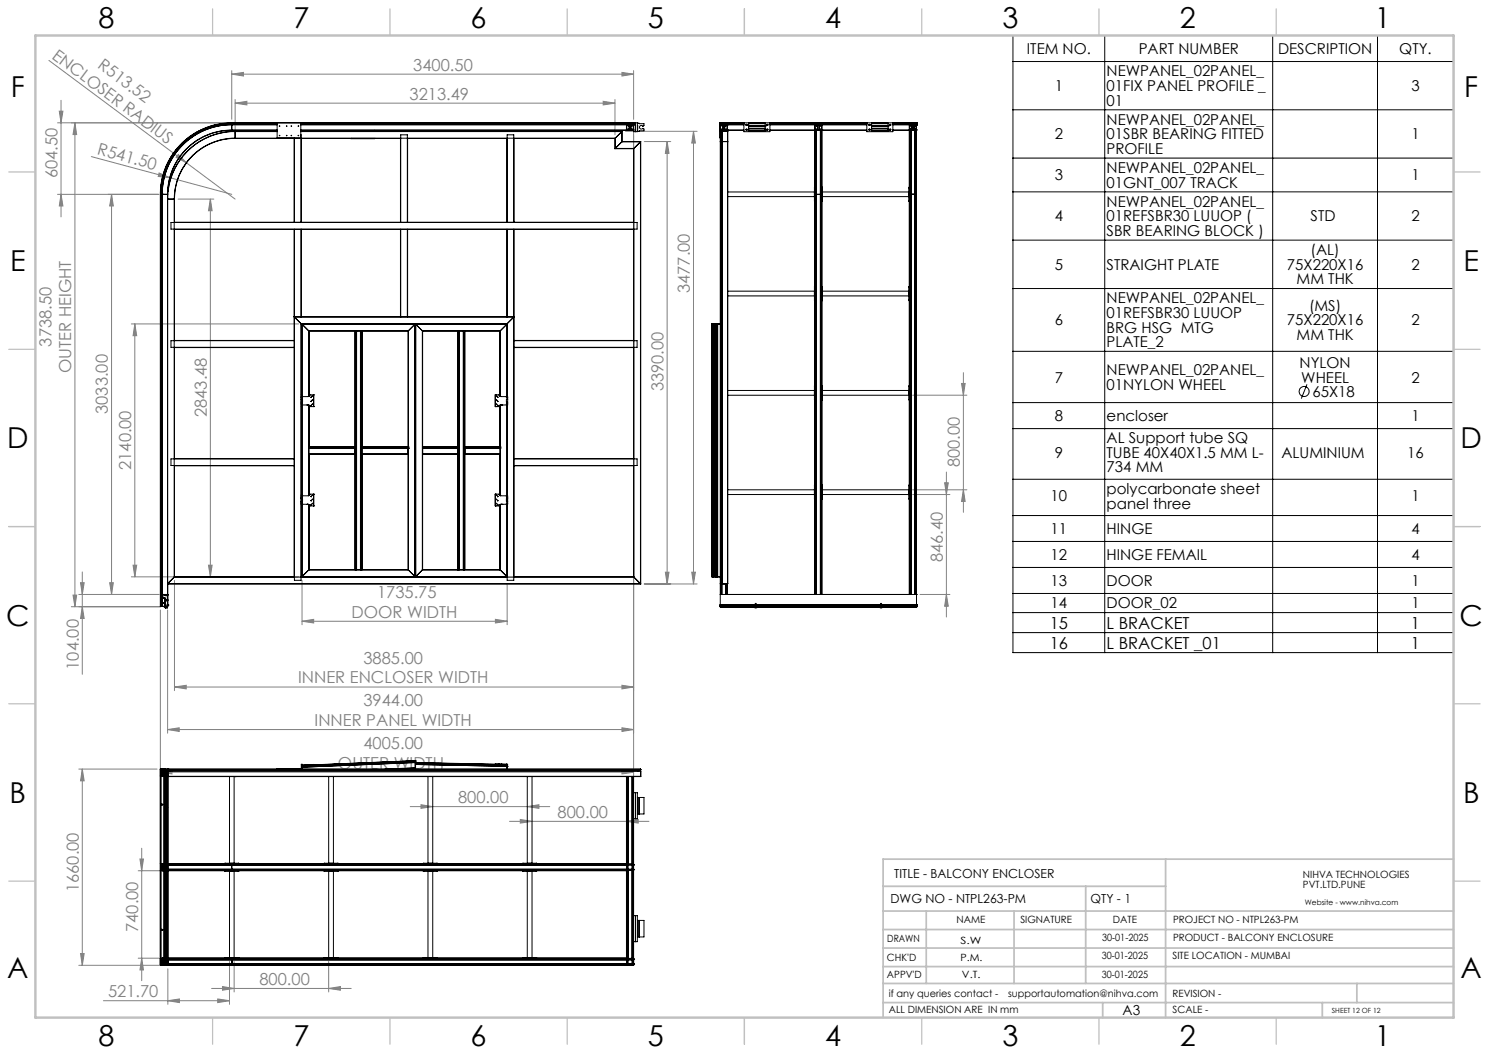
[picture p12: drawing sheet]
<svg xmlns="http://www.w3.org/2000/svg" width="420mm" height="297mm" viewBox="0 0 420 297" stroke-linecap="round" stroke-linejoin="round" font-family="sans-serif">
<g fill="none" stroke="#000" stroke-width=".28">
<path d="M285.7 10h124.3v174.1h-124.3zM285.7 17.4h124.3M311.6 10v174.1M359 10v174.1M388.5 10v174.1M285.7 31h124.3M285.7 44.6h124.3M285.7 54.1h124.3M285.7 67.7h124.3M285.7 81.4h124.3M285.7 99.1h124.3M285.7 113.6h124.3"/>
<path d="M368.7 108.4l-1.6 4M285.7 120.9h124.3M285.7 135.2h124.3M285.7 145.4h124.3M285.7 152.7h124.3M285.7 160.1h124.3M285.7 167.4h124.3M285.7 172.8h124.3M285.7 178.4h124.3"/>
<circle cx="367.9" cy="110.4" r="1.4"/>
</g>
<g fill="none" stroke="#808080" stroke-width=".28">
<path d="M13.8 17l52.5 39.2M65.4 19.9v13.8M178.7 19.9v13.8M16.2 34.6h48.2M16.7 31.4h1l-.5 3.2zM17.2 28.3v32.9M21.1 34.6l.5 3.4h-1zM21.1 34.6v136.5M65.4 20.9l3.3-.5v1zM65.4 20.9h113.3M66.3 29.1l3.3-.5v1zM66.3 28.1v9.9"/>
<path d="M66.3 29.1h107.2M170.1 28.6l3.4 .5-3.4 .5zM173.5 28.1v9.9M175.4 20.4l3.3 .5-3.3 .5zM176.5 37h20.1M178.7 36.2v182.6M181.7 39.9h7.5M188.2 39.9v124.8M188.2 39.9l.5 3.3h-1zM195.6 37v127.7M195.6 37l.5 3.4h-1zM16.2 54.8h28.5"/>
<path d="M17.2 54.8l.5 3.3h-1zM25.8 44.2l39.6 10.6M31.5 54.8v112.9M31.5 54.8l.5 3.3h-1.1zM44.9 48.8l3 1.3-3.3-.3zM50.2 56.2h10.1M50.3 43.6l2.3 2.3-2.9-1.5zM59.3 56.2v106.5M59.3 56.2l.5 3.2h-1zM37 91.4h47.2M38 91.4l.6 3.3h-1.1zM38 91.4v71.3"/>
<path d="M257.4 111.5h15.3M271.2 108.2h1l-.5 3.3zM271.7 105.1v39.4M257.4 139.5h10.5M257.4 138.1h15.3M266.5 136.2h1l-.6 3.3zM266.9 133.1v40.9M271.7 138.1l.5 3.3h-1zM37.5 159.4h1.1l-.6 3.3zM58.8 159.4h1l-.5 3.3zM20.1 171.1h25.3M20.6 167.8h1l-.5 3.3z"/>
<path d="M22.2 167.7h22.6M22.7 164.4h1l-.5 3.3zM23.2 161.3v28.9M23.2 171.1l.5 3.3h-1zM30.9 164.4h1.1l-.5 3.3zM37 162.7h47.2M45.2 172v46.8M47.3 172v34.8M49.2 163.7v31.1M85.2 175.2l3.3-.5v1zM85.2 163.7v12.5M85.2 175.2h57.9"/>
<path d="M139.7 174.7l3.4 .5-3.4 .5zM143.1 164.7v11.5M181.7 164.7h14.9M187.7 161.4h1l-.5 3.3zM195.1 161.4h1l-.5 3.3zM259.5 167.7h8.4M266.9 167.7l.6 3.3h-1zM49.2 193.8l3.3-.5v1zM49.2 193.8h129.5M175.4 193.3l3.3 .5-3.3 .5zM22.2 216.9h22.1M23.2 216.9v55.4"/>
<path d="M23.2 216.9l.5 3.3h-1zM45.2 217.8l3.3-.5v1zM45.2 217.8h133.5M47.3 205.8l3.3-.5v1zM47.3 205.8h131.4M175.4 205.3l3.3 .5-3.3 .5zM175.4 217.3l3.3 .5-3.3 .5zM40 239.3v37.3M115.7 227.5h39.4M118.7 227l3.4 .5-3.4 .5zM143.7 231.7h39.4M146.8 231.1l3.3 .6-3.3 .5z"/>
<path d="M148.7 227.5l3.3-.5v1zM176.7 231.7l3.3-.6v1.1zM39 245.6h7.2M39.5 242.3h1l-.5 3.3zM22.2 272.3h22.6M22.7 269h1l-.5 3.3zM39 270.3h5.8M40 270.3l.5 3.3h-1zM47.3 273.3v10M59.7 278.8h39.4M62.8 278.3l3.2 .5-3.2 .5zM64.7 271.2v12.1"/>
<path d="M66 271.2v8.6M92.7 278.8l3.3-.5v1zM92.7 271.2v8.6M29.2 282.3h35.5M47.3 282.3l3.3-.5v1zM61.4 281.8l3.3 .5-3.3 .5z"/>
</g>
<g fill="none" stroke="#c0c0c0" stroke-width=".35">
<path d="M60 2.5v7.5M110 2.5v7.5M160 2.5v7.5M210 2.5v7.5M260 2.5v7.5M310 2.5v7.5M360 2.5v7.5M2.5 48.5h7.5M410 48.5h7.5M2.5 98.5h7.5M410 98.5h7.5M2.5 148.5h7.5"/>
<path d="M410 148.5h7.5M2.5 198.5h7.5M410 198.5h7.5M2.5 248.5h7.5M410 248.5h7.5M60 287v7.5M110 287v7.5M160 287v7.5M210 287v7.5M260 287v7.5M310 287v7.5M360 287v7.5"/>
</g>
<g fill="none" stroke="#c0c0c0" stroke-width=".5">
<path d="M249.1 257h160.9M249.1 250h79.7M261.3 257v20.4M286 257v20.4M306.2 250v27.4M328.8 242.3v44.7M410 242.3h-160.9v44.7M249.1 272.6h160.9M249.1 267.4h160.9M249.1 262.2h160.9M249.1 277.4h160.9M382.7 277.4v5.4"/>
<path d="M249.1 282.8h160.9M311 282.8v4.2M373 282.8v4.2"/>
</g>
<path d="M10 10h400v277h-400z" fill="none" stroke="#c0c0c0" stroke-width=".7"/>
<g fill="#808080">
<path d="M50.3 43.6l2.3 2.3-2.9-1.5z"/>
<path d="M44.9 48.8l3 1.3-3.3-.3z"/>
<path d="M49.2 193.8l3.3-.5v1zM175.4 193.3l3.3 .5-3.3 .5zM85.2 175.2l3.3-.5v1zM139.7 174.7l3.4 .5-3.4 .5z"/>
<path d="M146.8 231.1l3.3 .6-3.3 .5zM176.7 231.7l3.3-.6v1.1z"/>
<path d="M175.4 20.4l3.3 .5-3.3 .5zM65.4 20.9l3.3-.5v1z"/>
<path d="M118.7 227l3.4 .5-3.4 .5zM148.7 227.5l3.3-.5v1z"/>
<path d="M62.8 278.3l3.2 .5-3.2 .5zM92.7 278.8l3.3-.5v1z"/>
<path d="M66.3 29.1l3.3-.5v1zM170.1 28.6l3.4 .5-3.4 .5z"/>
<path d="M39.5 242.3h1l-.5 3.3zM40 270.3l.5 3.3h-1z"/>
<path d="M22.7 164.4h1l-.5 3.3zM23.2 171.1l.5 3.3h-1z"/>
<path d="M37.5 159.4h1.1l-.6 3.3zM38 91.4l.6 3.3h-1.1z"/>
<path d="M58.8 159.4h1l-.5 3.3zM59.3 56.2l.5 3.2h-1z"/>
<path d="M188.2 39.9l.5 3.3h-1zM187.7 161.4h1l-.5 3.3zM31.5 54.8l.5 3.3h-1.1zM30.9 164.4h1.1l-.5 3.3zM195.6 37l.5 3.4h-1zM195.1 161.4h1l-.5 3.3zM23.2 216.9l.5 3.3h-1zM22.7 269h1l-.5 3.3z"/>
<path d="M266.5 136.2h1l-.6 3.3zM266.9 167.7l.6 3.3h-1z"/>
<path d="M17.2 54.8l.5 3.3h-1zM16.7 31.4h1l-.5 3.2z"/>
<path d="M21.1 34.6l.5 3.4h-1zM20.6 167.8h1l-.5 3.3z"/>
<path d="M271.7 138.1l.5 3.3h-1zM271.2 108.2h1l-.5 3.3z"/>
<path d="M47.3 282.3l3.3-.5v1zM61.4 281.8l3.3 .5-3.3 .5z"/>
<path d="M47.3 205.8l3.3-.5v1zM175.4 205.3l3.3 .5-3.3 .5zM45.2 217.8l3.3-.5v1zM175.4 217.3l3.3 .5-3.3 .5z"/>
</g>
<g fill="none" stroke="#000" stroke-width=".28">
<path d="M65.4 34.8a20.1 20.1 0 0 0-20 20M65.4 36.8a18 18 0 0 0-18.1 17.2 19.1 19.1 0 0 1 19-17M65.4 34.8h.1M65.4 35.2h.1M65.4 34.6v.1M65.4 36.7v.1M65.4 36.7a18.1 18.1 0 0 0-18.1 18.1M65.4 35.2a19.6 19.6 0 0 0-19.6 19.6M65.4 34.7a20.1 20.1 0 0 0-20.1 20.1M65.4 34.6a20.2 20.2 0 0 0-20.2 20.2M65.4 34.7h113.3M65.4 34.8h12.8"/>
<path d="M65.4 34.6h12.8M65.4 36.8h12.8M65.4 35.2h12.8M65.4 36.7h12.8M65.4 34.7v2M66.3 39h.1M66.3 37v.1M66.3 37.1a19 19 0 0 0-19 19.1M66.3 39a17.2 17.2 0 0 0-17.2 17.2M66.3 39a17.1 17.1 0 0 0-17.1 17.2M66.3 39h16.7v23.7M66.3 39h107.2"/>
<path d="M66.3 37.1v1.9M66.3 37h11.9M66.3 37.1h11.9M78.2 34.6h6.6v4.3h-6.6zM78.8 38.2l.1 .1zM82.1 38.2l.1 .1zM83 38.9v23.8M84.8 34.8h93.9M84.8 37h90.7M84.8 34.6h95v2.5h-1.1v-.3M84.8 38l.1 24.7M84.8 37.1h90.6"/>
<path d="M84.8 36.8h93.9M84.8 35.2h93.9M84.8 36.7h93.9M99 39h.1M99 39h6.7M99 36.8v.2M105.7 39h.1M105.7 36.8v.2M173.5 39h-28.5l-.1 23.7v-24.7h-1.8v24.7M173.5 39v2.9M173.5 39h.1M175.4 37.1l-1.9 1.9"/>
<path d="M175.4 37.1v2.9M175.5 37l-.1 .1M175.5 39.9l-.1 .1M175.5 37v2.9M175.5 39.9h5.2M176.7 35.2l.1 1.6M176.7 35.2h.1M176.7 34.8h.1M176.8 34.8h.1M176.8 34.6l-.1 .2M176.8 35.2h.1M176.8 36.7h.1"/>
<path d="M176.8 34.7h.1M177 36.8v-.3l.2 .3M177.2 34.7h.1M177.2 34.7l.2 .1M177.2 36.4l-.3 .3M177.2 36.4v.1M177.2 36.5l.1 .2M177.2 35.5h.1M177.2 35.5v-.2h.2v1.4M177.2 35.5v-.2h-.4v1.4M177.4 36.7h.1M177.4 34.8h.1"/>
<path d="M177.4 35.2h.1M177.4 34.8v.4M177.5 34.7v.1M177.5 36.7h.1M177.5 34.8v1.9M177.9 36.7h.1M177.9 34.7v2M178 35.2h.1M178 36.7h.1M178 34.8h.1M178 34.8v.4M178.2 35.5v-.2h-.2v1.4"/>
<path d="M178.2 36.5h.1M178.2 36.5v.2M178.2 35.5h.1M178.2 36.4l.4 .3M178.3 36.8l.1-.3 .1 .3M178.3 35.5v-.2h.3v1.4M178.3 35.5h.1M178.3 34.7h.1M178.3 34.7l-.3 .1M178.6 34.6l.1 .1M178.6 36.7h.1M178.6 34.7h.1"/>
<path d="M178.6 34.8h.1M178.6 35.2h.1M178.7 34.8h.1M178.7 36.7l-.1 .1M178.7 35.2h.1M178.7 34.6v.1M178.7 36.7v.1M178.7 34.7v2M179.2 34.6v2.5M179.8 34.8l1.8 .1v.5l-.2 .2a.55 .55 0 0 0-.8-.2 .55 .55 0 0 0-.1 .9 .55 .55 0 0 0 .9-.1l.2 .2v.5l-1.8 .1M179.8 35.3v1.2M180.7 39.9v.1"/>
<path d="M180.7 39.9v124.8M203.1 34.7h6.7M203.1 34.7l.1 4.2M203.2 34.7h.1M203.2 35.2h.1M203.2 34.8h.1M203.2 36.7v.1M203.2 34.7h55.3M203.2 36.7v.3M203.2 36.8v.3M203.2 34.8h6.6M203.2 36.8h6.6"/>
<path d="M203.2 35.2h6.6M203.2 36.7h6.6M203.2 34.7v136.3M203.2 39.9h.1M203.2 34.6l-.1 .1M203.2 37v.1M203.2 34.6v.1M203.2 34.6h1.9l.1 .2M203.2 37h.1M203.2 37v130.7M203.3 37h.1M203.3 37.8h.1"/>
<path d="M203.3 39.9h.1M203.3 37.8h.4M203.3 37v127.7M203.4 37.8l.1-1.3 .1 1.3M203.4 36.8v1M203.6 36.8v1M203.7 34.7h.1M203.7 34.7l.2 .1M203.7 37h.1M203.7 39.9h.1M203.7 36.4l-.4 .3M203.7 36.4v.1"/>
<path d="M203.7 36.5v.2M203.7 35.5v-.2h.2v1.4M203.7 35.5h.1M203.7 35.5l-.1-.2h-.4l.1 1.4M203.7 37h1.5M203.7 39.9h1.5M203.7 37v127.7M203.8 34.8h.1M203.9 35.2h.1M203.9 36.7h.1M203.9 34.8h.1M203.9 34.8v.4"/>
<path d="M204 36.7h.1M204 34.7v.1M204 34.8v1.9M204.4 36.7h.1M204.4 34.7v2M204.6 36.7l.1-.3 .3 .3M204.7 35.5l-.3-.2 .1 1.4M204.7 37l.1-.5 .2 .5M204.7 35.5h.1M204.7 35.5v-.2h.4v1.4M204.7 34.7l-.3 .1 .1 .4M204.7 34.7h.1"/>
<path d="M204.8 36.8v.2M204.9 36.8v.2M205.1 34.8h.1M205.1 34.7h.1M205.1 36.7h.1M205.1 35.2h.1M205.2 34.8h.1M205.2 35.2h.1M205.2 35.2l-.1 1.8M205.2 36.8v130.9M205.2 37l.1 .1M205.2 39.9h.1"/>
<path d="M205.2 36.8v.2M205.3 37.1v127.5M209.8 34.6v2.5h7.4v-2.5M210.5 35.2h.2M210.5 36.7h.2M211.2 35.6h.1M211.2 35.6v.6M211.2 35.6v-.9h4.6v.9M211.2 37h4.6M211.2 35.4h4.6M211.2 34.9h4.6M211.2 36.9h4.6"/>
<path d="M211.2 36.4h4.6M211.2 36.2v.9h4.6v-.9M211.2 35.6h4.6M211.2 36.2h4.6M211.2 34.8h4.6M215.8 35.6h.1M215.8 36.2h.1M215.8 35.6v.6M216.3 35.2h.3M216.4 36.7h.1M217.2 34.7h27.3M217.2 34.8h27.3"/>
<path d="M217.2 36.8h27.3M217.2 35.2h27.3M217.2 36.7h27.3M229.8 36.8v18M229.9 35.2v19.6M229.9 35.2h.1M229.9 34.6v.2M229.9 34.8h.1M229.9 34.7h.1M230.1 36.8v18M230.2 36.8v18M230.3 34.7h.1"/>
<path d="M230.3 35.5h.1M230.3 35.5v-.2h-.4v1.4M230.3 34.7l.3 .1M230.4 36.5v.2M230.4 35.5v-.2h.2v1.4M230.4 35.5h.1M230.4 36.4l-.4 .3M230.4 36.4v.1M230.6 35.2h.1M230.6 34.8h.1M230.6 36.7h.1M230.6 34.8v.4"/>
<path d="M230.6 34.7v.1M230.6 34.8v1.9M231 36.7h.1M231 34.7v2M231.3 36.7v-.3l.4 .3M231.4 35.5l-.3-.2v1.4M231.4 34.7l-.3 .1v.4M231.4 35.5h.1M231.4 35.5v-.2h.4v1.4M231.4 34.7h.1M231.5 36.8v18M231.6 36.8v18"/>
<path d="M231.8 35.2h.1M231.8 34.6v.2M231.8 34.8h.1M231.8 36.7h.1M231.8 35.2v19.6M231.8 36.8v18M244.5 34.6v2.5h7.3v-2.5M245.1 35.2h.3M245.2 36.7h.2M245.9 35.6h.1M245.9 35.6v.6M245.9 35.6v-.9h4.6v.9"/>
<path d="M245.9 37h4.6M245.9 35.4h4.6M245.9 34.9h4.6M245.9 36.9h4.6M245.9 36.4h4.6M245.9 36.2v.9h4.6v-.9M245.9 35.6h4.6M245.9 36.2h4.6M245.9 34.8h4.6M250.5 35.6h.1M250.5 36.2h.1M250.5 35.6v.6"/>
<path d="M251 35.2h.2M251 36.7h.2M251.8 34.7h6.7M251.8 34.8h6.7M251.8 36.8h6.7M251.8 35.2h6.7M251.8 36.7h6.7M256.5 36.8v18M256.5 35.2l.1 19.6M256.6 35.2h.1M256.6 34.6l-.1 .2M256.6 36.7h.1"/>
<path d="M256.6 34.7h.1M256.6 36.7l.2-.3 .3 .3M256.8 36.8v18M256.9 36.8v18M257 35.5v-.2h-.4v1.4M257 34.7h.1M257 35.5h.1M257 34.7l.2 .1M257 35.5l.2-.2v1.4M257.2 36.7h.1M257.2 35.2h.1M257.2 34.8h.1"/>
<path d="M257.2 34.8v.4M257.3 34.7v.1M257.3 36.7h.1M257.3 34.8v1.9M257.7 36.7h.1M257.7 34.7v2M257.8 34.8h.1M257.8 35.2h.1M257.8 36.7h.1M257.8 34.8v.4M258 36.7v-.3l.4 .3M258 35.5l-.2-.2v1.4"/>
<path d="M258.1 35.5v-.2h.3v1.4M258.1 35.5h.1M258.1 34.7h.1M258.1 34.7l-.3 .1M258.1 36.8v18M258.2 36.8v18M258.4 36.7h.1M258.4 34.8h.1M258.4 35.2h.1M258.4 34.6l.1 .1M258.5 34.8h.1M258.5 35.2h.1"/>
<path d="M258.5 36.7l-.1 18.1M258.5 36.8v18M258.5 36.7v.1M258.5 34.7v2M45.2 54.8h.1M45.2 54.8v116.2M45.3 54.8v116.2M45.3 54.8h2M45.3 54.8h.1M45.4 54.8h.1M45.4 54.8l-.1 116.2M45.8 54.8h.1"/>
<path d="M45.8 54.8v116.2M47.3 56.2h.1M47.3 54.8h.1M47.3 56.2h1.8M47.3 54.8v116.2M49.1 56.2h.1M49.1 56.2v106.6M49.2 56.2v6.5h33.8M173.5 41.9h5.2M173.5 41.9h.1M173.5 41.9h5.3M175.4 40l-1.9 1.9"/>
<path d="M175.4 40h5.3M178.7 41.9v20.8h-35.6M178.8 41.9h-.1M178.8 41.9v120.9M180.7 40l-1.9 1.9M180.7 40v124.6M203.3 40.7h.1M203.3 40.7h.4M205.3 55.5h24.4M205.3 54.1h24.4M229.7 56.7h.1M229.7 53h.1"/>
<path d="M229.8 54.8h.1M229.8 54.8v112.9M229.8 52.8v4M229.9 54.8h.1M229.9 54.8v112.9M230 54.8l.2-18.3 .1 18.3M230 54.8h.1M230 54.8v112.9M230.1 54.8h.1M230.1 54.8v112.9M230.2 54.8h.1M230.2 54.8v112.9"/>
<path d="M230.3 54.8h1.1M230.3 54.8v112.9M231.4 54.8l.1-18.3 .1 18.3M231.4 54.8h.1M231.4 54.8v112.9M231.5 54.8h.1M231.5 54.8v112.9M231.6 54.8h.1M231.6 54.8v112.9M231.6 54.8h.2M231.8 54.8h.1M231.8 54.8v112.9"/>
<path d="M231.8 52.8v4M231.8 56.7h.2M231.8 53h.2M232 55.5h24.4M232 54.1h24.4M256.4 56.7h.1M256.4 53h.1M256.5 54.8h.1M256.5 54.8v112.9M256.5 52.8v4M256.6 54.8h.1M256.6 54.8v112.9"/>
<path d="M256.7 54.8l.1-18.3 .2 18.3M256.7 54.8h.1M256.7 54.8v112.9M256.8 54.8h.1M256.8 54.8v112.9M256.9 54.8h.1M256.9 54.8v112.9M257 54.8h1.1M257 54.8v112.9M258.1 54.8l.1-18.3 .1 18.3M258.1 54.8h.1M258.1 54.8v112.9"/>
<path d="M258.2 54.8h.1M258.2 54.8v112.9M258.3 54.8h.1M258.3 54.8v112.9M258.4 54.8h.1M258.4 54.8v112.9M258.5 54.8v116.2M48.2 62.8h131.5v1.8h-131.5zM83 62.7h.1M83 64.7h.1M83 64.7h-33.8v31.3h33.8M83 64.7v31.3"/>
<path d="M83 64.7h1.9M83 62.7h1.9M83 64.7v24.7M84.9 62.7h.1M84.9 64.7h.1M84.9 64.7v24.7M85 62.7v-23.7h28v23.7M85 64.7v24.7M85 64.7h28M85 62.7h28M113 62.7h.1M113 64.7h.1"/>
<path d="M113 64.7v24.7M113 64.7h1.9M113 62.7h1.9M113 62.7v-24.7h1.9v24.7M114.9 62.7h.1M114.9 64.7h.1M114.9 64.7v24.7M115 62.7v-23.7h28v23.7M115 64.7h28M115 62.7h28M115 64.7v24.7M143 62.7h.1"/>
<path d="M143 64.7h.1M143 64.7v24.7M143.1 64.7v24.7M143.1 64.7h35.6v31.3h-33.7M83 96v.1M83 98h.1M83 89.4h.1M83 98h-33.8v31.4h33.8M83 96.1h-34.8v1.9h34.8M83 96.1v1.9M83 98v31.4M83 89.4h1.9"/>
<path d="M83 89.4v74.3h1.9v-72.4M83 89.4l1.9 1.9M83 89.4h61.9M84.9 91.3l.1 .1M84.9 89.4h.1M84.9 91.3h58.2M85 91.4v71.3h58.1M85 91.4h58.1M85 89.4h28M85.2 91.4v20.5M85.2 91.4h31.9M85.2 91.4l1.9 1.9"/>
<path d="M87.1 93.3v.1M87.1 93.3h28.1M87.1 93.3v18.5M87.1 93.4h13M87.2 93.4l-.1 18.4M100.1 93.4h.1M100.1 93.4v67.3M100.2 93.4h.1M100.2 93.4v67.3M100.3 93.4h.1M100.3 93.4v67.3M100.4 93.4v67.3"/>
<path d="M100.4 93.4h1.3M100.5 93.4h.1M100.5 93.4v67.3M101.7 93.4h.1M101.7 93.4v67.3M101.8 93.4h.1M101.8 93.4v67.3M101.9 93.4h.2M101.9 93.4v67.3M102.1 93.4h.1M102.1 93.4v67.3M102.1 93.4h13"/>
<path d="M102.2 93.4v32.6M113 89.4h.1M113 89.4h1.9M114.9 89.4h.1M115 89.4h28M115.1 93.4v67.3M115.2 93.3l-.1 .1M115.2 93.3v67.5M117.1 91.4l-1.9 1.9M117.1 91.4v71.2M117.1 91.4h.1M117.1 91.4v71.3"/>
<path d="M117.2 91.4h.1M117.2 91.4v71.3M117.3 91.4v71.2M117.3 91.4l1.8 1.9M117.3 91.4h25.7M119.1 93.3l.1 .1M119.1 93.3v67.5M119.1 93.3h22M119.2 93.4v67.3M119.2 93.4h9.9M129.1 93.4v32.6M129.1 93.4h.1"/>
<path d="M129.1 93.4v67.3M129.2 93.4v67.3M129.2 93.4h.1M129.3 93.4h.1M129.3 93.4v67.3M129.4 93.4v67.3M129.4 93.4h.1M129.5 93.4h.1M129.5 93.4v67.3M129.6 93.4h1.1M129.6 93.4v67.3M130.7 93.4h.1"/>
<path d="M130.7 93.4v67.3M130.8 93.4h.1M130.8 93.4v67.3M130.9 93.4h.2M130.9 93.4v67.3M131.1 93.4h.1M131.1 93.4v67.3M131.1 93.4h9.9M141 93.4v18.4M141.1 93.3l-.1 .1M141.1 93.3v18.5M143.1 91.3h.1"/>
<path d="M143 89.4h.1M143 91.4l-1.9 1.9M143 91.4v20.5M143.1 91.4h-.1M143.1 91.3v20.6M143.1 89.4h1.8M144.9 89.4h.1M144.9 89.4l.1-24.7v31.3M144.9 89.4v74.3h-1.8v-21.5M144.9 89.4l-1.8 1.9M145 98h.1M145 96v.1"/>
<path d="M145 89.4h-.1M145 98h33.7v31.4h-33.7M145 96.1h34.7v1.9h-34.7M145 96.1v1.9M145 98v31.4M200.8 91.4l.1 71.3M200.9 91.4h-.1M200.9 91.4h2.3M200.9 91.4h.1M200.9 91.4h1M200.9 91.4v71.3M200.9 92v.1"/>
<path d="M200.9 91.8h.4M200.9 92.1h.1M200.9 92.1h.4M201 92.1l-.1 69.9M201.3 91.4h.1M201.3 91.4v71.3M201.3 91.4l.1 1.9M201.4 93.3v.1M201.4 93.3h.4M201.4 93.3v67.5M201.4 93.4h.2M201.4 93.4v67.3"/>
<path d="M201.5 93.4v32.6M201.6 93.4v67.3M201.6 93.4h.1M201.7 93.4h.1M201.7 93.4v67.3M201.8 93.3v67.5M201.9 91.4v20.5M201.9 91.4l-.1 1.9M202 91.4h.1M202 91.4h.4M202 91.4v20.5M202 92.1h.4"/>
<path d="M202.4 91.4v71.3zM205.3 83.5h24.4M205.3 82.1h24.4M229.7 84.6h.1M229.7 81h.1M229.8 80.8v4M231.8 80.8v4M231.8 84.6h.2M231.8 81h.2M232 83.5h24.4M232 82.1h24.4M256.4 84.6h.1"/>
<path d="M256.4 81h.1M256.5 80.8v4M85 112.2h.3zM85 112.7h.3M85 113.4h.3zM85 113.9h.3M85 114.2h.3M85 111.9h.3M85 111.4l.1 .5M85.1 114.2l-.1 .5M85.2 114.2v25.6M85.3 111.9v2.3"/>
<path d="M85.3 112.2h.1M85.3 112.7h.1M85.3 113.4h.1M85.3 113.9h.1M85.3 114.2h1.3M86.6 114.2l.5 .1 .4 .4h1M86.6 114.2h.2M86.6 114.2h.1M87.1 114.3v25.5M87.8 113.1v.2M87.8 112v.1M87.8 114.3v.1"/>
<path d="M88.1 112.9h.1zM88.1 113.9v.2M88.2 111.6v.2M88.2 112.8v.2M88.5 111.4h.1M88.5 114.7h.1M88.5 111.4h-1l-.5 .5h-1.7M88.5 111.4v3.3M139.7 111.4h.1M139.7 114.7h.1M139.7 111.4h1l.6 .5h1.5M139.7 111.4v3.3"/>
<path d="M140.1 111.6v.2M140.1 112.8v.2M140.1 113.9v.2M140.3 112l.1 .1zM140.3 113.1l.1 .2zM140.4 113.1v.2M140.4 112v.1M140.4 114.3v.1M141 114.3v25.5M141.1 114.3v25.5M141.4 114.2h.1M141.5 114.2l-.4 .1-.4 .4h-1"/>
<path d="M141.5 114.2h.1M141.5 114.2h1.3M142.8 111.9v.3h.3M142.9 111.9h.3v2.3h-.3M143 114.2v25.6M143.1 112.7h.1zM143.1 112.2h.1zM143.1 113.9h.1zM143.1 113.4h.1zM143.1 112.2v.5M143.1 113.4v.5M143.1 114.2v25.6"/>
<path d="M143.1 112.7h-.3v.7h.3M143.1 113.9h-.3v.3M201.7 112v.1zM201.7 111.6v.2zM201.7 113.1v.2zM201.7 112.8v.2zM201.7 114.3v.1zM201.7 113.9v.2zM201.7 114.7h.1M201.7 111.4h.1M201.7 111.4l.1 .5M201.7 111.4v3.3"/>
<path d="M201.8 112.7h.3M201.8 112.2h.3v.5M201.8 113.9h.3M201.8 113.4h.3v.5M201.8 114.2l-.1 .5M201.8 112.2h.1M201.8 113.9h.1M201.8 112.7h.1M201.8 113.4h.1M201.8 111.9h.1M201.8 114.2h.1M201.8 111.9h.3"/>
<path d="M201.8 114.2h.3M201.9 114.2v25.6M202 114.2v25.6M202.1 114.2h.3M202.1 111.9h.3M202.1 111.9v2.3M205.3 111.5h24.4M205.3 110.1h24.4M229.7 112.6h.1M229.7 109h.1M229.8 108.8v4M231.8 108.8v4"/>
<path d="M231.8 112.6h.2M231.8 109h.2M232 111.5h24.4M232 110.1h24.4M256.4 112.6h.1M256.4 109h.1M256.5 108.8v4M83 129.4h.1M83 131.3v.1M83 131.4v31.3h-33.8M83 131.4h-33.8v31.3M83 129.4h-34.8v1.9h34.8"/>
<path d="M83 129.4v1.9M85 139.8h.3M85 139.4l.1 .4M85.3 139.8v2.4M87.1 128l13 .1zM87.1 126.5h.1M87.1 126.1h.1M87.1 126.5h13M87.1 126.1h13M87.8 139.9v.2M88.2 139.6v.2M88.5 139.4h-1l-.5 .4h-1.7"/>
<path d="M88.5 139.4h.1M88.5 139.4v3.3M100.1 126h-13h13M100.1 126h.1M100.1 126.5h.1M100.1 126.1h.1M102.1 126.5h.1M102.1 128l13 .1zM102.1 126.1h.1M102.1 126.5h13M102.1 126.1h13M102.2 126.1h.1"/>
<path d="M102.2 126.1v.4M102.2 128.1v32.6M115.1 126.5h.1M115.1 126h.1M115.1 126h-13h13M115.1 126.1h.1M119.2 126h.1M119.2 126.1h.1M119.2 126.5h.1M119.2 128l9.9 .1zM119.2 126h9.9h-9.9M119.2 126.5h9.9"/>
<path d="M119.2 126.1h9.9M129.1 128.1v32.6M129.1 126.5h.1M129.1 126.1h.1M131.1 126.5h.1M131.1 126h9.9h-9.9M131.1 126h.1M131.1 126.1h.1M131.1 128l9.9 .1zM131.1 126.5h9.9M131.1 126.1h9.9M139.7 139.4h1l.4 .4h1.7"/>
<path d="M139.7 139.4h.1M139.7 139.4v3.3M140.1 139.6v.2M140.3 140l.1 .1zM140.4 139.9v.2M141 126.5h.1M141 126.1h.1M142.8 139.8v.4h.3M142.9 139.8h.3v2.4h-.3M145 131.3v.1M145 129.4h.1M145 131.4v31.3h33.7"/>
<path d="M145 131.4h33.7v31.3M145 129.4h34.7v1.9h-34.7M145 129.4v1.9M201.4 126.1h.1M201.4 126.5h.1M201.4 126.5h.2M201.4 126.1h.2M201.5 126h.1M201.5 128.1h.1M201.5 126.1v.4M201.5 128.1v32.6M201.6 128l-.1 .1"/>
<path d="M201.7 126.5h.1M201.7 126.1h.1M201.7 139.9v.2zM201.7 139.6v.2zM201.7 139.4h.1M201.7 139.4l.1 .4M201.7 139.4v3.3M201.8 139.8h.1M201.8 139.8h.3M201.8 128h-.1l.1 .1M201.8 126h-.1h.1M202.1 139.8h.3"/>
<path d="M202.1 139.8v2.4M205.3 138.1h24.4M205.3 139.5h24.4M229.7 137h.1M229.8 136.8v4M231.8 136.8v4M231.8 137h.2M232 138.1h24.4M232 139.5h24.4M256.4 137h.1M256.5 136.8v4M85 140.7h.3"/>
<path d="M85 140.2h.3zM85 141.4h.3zM85 141.9h.3M85 142.2h.3M85.1 142.2l-.1 .5M85.2 142.2v20.5M85.3 141.4h.1M85.3 140.7h.1M85.3 141.9h.1M85.3 140.2h.1M85.3 142.2h1.3M86.6 142.2l.6 .1 .3 .4h1"/>
<path d="M86.6 142.2h.1M86.8 142.2h-.2M87.1 142.3v18.5M87.1 142.3v18.4M87.8 141.1v.2M87.8 142.3v.1M88.2 142v.1M88.2 140.8v.1M88.5 142.7h.1M139.7 142.7h.1M140.1 142v.1M140.1 140.8v.1"/>
<path d="M140.3 141.1l.1 .2zM140.4 141.1v.2M140.4 142.3v.1M141 142.3v18.4M141.1 142.3v18.5M141.4 142.2h.1M141.5 142.2l-.5 .1-.3 .4h-1M141.5 142.2h.1M141.5 142.2h1.3M143 142.2v20.4M143.1 141.4h.1zM143.1 141.9h.1z"/>
<path d="M143.1 140.7h.1zM143.1 140.2h.1zM143.1 140.2v.5M143.1 141.4v.5M143.1 140.7h-.3v.7h.3M143.1 141.9h-.3v.3M201.7 141.1v.2zM201.7 140.8v.1zM201.7 142.3v.1zM201.7 142v.1zM201.7 142.7h.1M201.8 141.4h.3v.5"/>
<path d="M201.8 141.9h.3M201.8 140.7h.3M201.8 140.2h.3v.5M201.8 142.2l-.1 .5M201.8 140.2h.1M201.8 140.7h.1M201.8 141.9h.1M201.8 141.4h.1M201.8 142.2h.1M201.8 142.2h.3M201.9 142.2v20.4M201.9 142.2v20.5"/>
<path d="M202 142.2v20.5M202.1 142.2h.3M229.7 140.6h.1M231.8 140.6h.2M256.4 140.6h.1M45.2 171h.1M45.2 171h2.1M45.3 167.7h.1M45.3 169.8l.2 .1M45.3 167.7h-.1M45.3 171h.1M45.4 167.7h-.1"/>
<path d="M45.4 171h.1M45.5 168.4l-.2 .2M45.5 168.4h.1M45.5 169.9h.1M45.5 169.9l-.2 .2M45.5 168.5v.2l.1-.2M45.6 168.4h.1M45.8 171h.1M45.8 167.7h.1M45.8 167.7h1.5M45.8 167.7v1l-.2-.3M45.9 167.7v.1"/>
<path d="M45.9 168.7h.1M45.9 168.7h.6M45.9 167.7h.6M45.9 167.8v.9M46 168.8h.1M46 168.8h-.7M46.1 168.8h.1M46.1 168.8h.4v1.2M46.3 171.1h.2M46.3 171.1h.1M46.4 170.9l-.1 .2M46.4 170.9h.1"/>
<path d="M46.4 170.8h.1M46.4 170.5l.1 .3M46.4 170.5h.1M46.4 170.4h.1M46.4 170.4v.1M46.4 170.8v.1M46.5 171.1h.1M46.5 170.8h.1M46.5 170.4h.1M46.5 170.1h.1M46.5 170.1l-.8 .2-.4 .7M46.5 167.7v.1"/>
<path d="M46.5 170l-.5 .1-.7 .5M46.5 170h.1M46.5 167.8v.2v-.2M46.5 170.1v.3M46.5 169.3h.1M46.5 170.6h.1M46.5 169.3v1.8M46.5 167.8h.1M46.5 168.7h.1M46.6 169.2h.1M46.5 168.7v.5M46.6 169.3l.3 .1"/>
<path d="M46.6 167.8l.1 .2M46.6 169.2h.6M46.6 171v.4M46.6 171.4h.1M46.7 168h.1M46.7 171v.4M46.8 171.3h.1M46.8 171v.4M46.8 168v-.2l.1 .2M46.8 168h.1M46.8 171v.3M46.8 171.4h-.1"/>
<path d="M46.8 171.2h.1M46.8 171v.2zM46.8 171.2v.1M46.8 171.2h.2M46.9 169.5h.1M46.9 168h.1M47 168h.1M47 167.8h.1M47 171v.2zM47 171.2v.1M47 167.8h.2M47 167.8v.2"/>
<path d="M47 171.3h.1M47 171v.4M47 171v.3M47 171.4h.1M47.1 171v.4M47.1 171.4h.1M47.2 171v.4zM47.2 171.4h.1M47.2 171h.1M47.2 169.3h.1M47.2 169.3h-.2l-.1 .2M47.2 169.2h.1"/>
<path d="M47.2 167.8h.1M47.3 164.6h.1M47.3 164.6h133.4M47.3 167.7h.1M47.3 170.7h.1M47.3 170.9v.1M47.3 170.7v.3M49.1 162.8h129.7M49.1 162.8l-1.8 1.8M49.2 162.7l-.1 .1M85.2 162.6v.1M85.2 162.6h31.9"/>
<path d="M87.1 160.8h28.1M87.1 160.8l-1.9 1.8M87.1 160.7v.1M87.1 160.7h13M100.1 160.7h.1M100.2 160.7h.1M100.3 160.7h.1M100.4 160.7h1.3M100.5 160.7h.1M101.7 160.7h.1M101.8 160.7h.1M101.9 160.7h.2"/>
<path d="M102.1 160.7h.1M102.1 160.7h13M115.1 160.7l.1 .1M115.2 160.8l1.9 1.8M117.1 162.6v.1M117.1 162.7h.1M117.2 162.7h.1M117.3 162.6l-.1 .1M117.3 162.6h25.7M119.1 160.8l-1.8 1.8M119.1 160.8h22M119.2 160.7l-.1 .1"/>
<path d="M119.2 160.7h9.9M129.1 160.7h.1M129.2 160.7h.1M129.3 160.7h.1M129.4 160.7h.1M129.5 160.7h.1M129.6 160.7h1.1M130.7 160.7h.1M130.8 160.7h.1M130.9 160.7h.2M131.1 160.7h.1M131.1 160.7h9.9"/>
<path d="M141 160.7l.1 .1M141.1 160.8l1.9 1.8M143 162.6l.1 .1M178.7 162.7l.1 .1M178.8 162.8l1.9 1.8M180.7 164.6v.1M180.7 164.7h-133.4v5.9M200.9 162.7h2.3M200.9 162.7h.1M200.9 162.6h1M200.9 162.2h.4M200.9 162h.1"/>
<path d="M200.9 162h.4M200.9 162v.1M201.3 162.7h.1M201.3 162.6h.1M201.4 160.8h.4M201.4 160.8l-.1 1.8M201.4 160.7v.1M201.4 160.7h.2M201.6 160.7h.1M201.7 160.7h.1M201.8 160.8l.1 1.8M201.9 162.6v.1"/>
<path d="M202 162.7h.1M202 162.6h.4M202 162h.4M203.2 171h.1M203.2 164.7h.1M203.2 167.7h.1M203.2 170.9h55.3M203.2 170.6h55.3M203.2 170.7h.1M203.2 171v.1M203.2 171.1h.1M203.2 171.1l9.3 .1"/>
<path d="M203.2 167.7h55.3M203.2 171.1h9.2M203.2 170.6h.1M203.2 171h.2M203.2 170.9v.1M203.3 164.7h.1M203.3 164h.1M203.3 164h.4M203.4 171h.1M203.4 170.6h.1M203.4 164v3.7M203.4 170.9v.1"/>
<path d="M203.4 171h.2M203.6 171h.1M203.6 164v3.7M203.6 170.6h.1M203.6 171h1.1M203.6 170.9v.1M203.7 164.7h.1M203.7 164.7h1.5M204.7 171h.1M204.7 170.6h.1M204.7 164.7v3M204.7 170.9v.1"/>
<path d="M204.8 171h.1M204.8 164.7v3M204.9 171h.1M204.9 164.7v3M205 170.6h.1M205 171h.1M205 164.7v3M205 170.9v.1M205.1 171h.1M205.1 170.6h.1M205.1 164.7v3M205.1 170.9v.1"/>
<path d="M205.2 171h7.1M205.2 171h.1M205.3 164.6l-.1 .1M213.8 171.2h34.1M213.9 171.1h33.9M214 171.1h33.7M214 171a1.04 1.04 0 0 1-1.7 0 1.03 1.03 0 0 0 1.8 0M214 171h15.8M229.8 171h.1M229.9 170.6h.1M229.9 171h.1M229.9 170.9v.1"/>
<path d="M230 171h.1M230 170.6h.1M230 170.9v.1M230.1 171h.1M230.2 171h.1M230.3 170.6h.1M230.3 171h1.1M230.3 170.9v.1M231.4 171h.1M231.4 170.6h.1M231.4 170.9v.1M231.5 171h.1"/>
<path d="M231.6 171h.1M231.6 170.6h.1M231.6 171h.2M231.6 170.9v.1M231.8 171h.1M231.8 170.6h.1M231.8 170.9v.1M231.8 171h15.9M247.6 171a1.07 1.07 0 0 0 1.8 0M247.6 171a1.04 1.04 0 0 0 1.8 0M249.3 171.1h9.2M249.3 171h7.2"/>
<path d="M256.5 171h.1M256.6 170.6h.1M256.6 171h.1M256.6 170.9v.1M256.7 171h.1M256.7 170.6h.1M256.7 170.9v.1M256.8 171h.1M256.9 171h.1M257 170.6h.1M257 171h1.1M257 170.9v.1"/>
<path d="M258.1 171h.1M258.1 170.6h.1M258.1 170.9v.1M258.2 171h.1M258.3 170.6h.1M258.3 171h.1M258.3 170.9v.1M258.4 171h.1M258.4 170.6h.1M258.4 170.9v.1M258.5 171h.1M258.5 167.7h.1"/>
<path d="M258.5 170.7h.1M258.5 171v.1M258.5 171.1h.1M258.5 171.1l-9.4 .1M45.2 217v55.2M45.2 216.9h.1M45.2 218.9h.1M45.2 216.9v55.4M45.3 218.5l.1-.3h.4v.7M45.3 218.5h.1M45.3 218.9h.1M45.3 217.4h.1"/>
<path d="M45.3 217.4l.1 .3M45.3 216.9h.5M45.3 216.9l.1 .1M45.3 217h.1M45.3 218.1h.1M45.3 217.7h.1M45.3 218.1h1M45.3 217.7h1M45.4 217.7h.1M45.4 217l-.1 .5M45.4 217.6v54.7M45.4 217.7h.4"/>
<path d="M45.4 217.6h.1M45.8 217h.1M45.8 216.9v.1M45.8 218.9h.1M45.8 217v.7M45.8 216.9h.5M45.8 218.9h.5M45.8 217.7h.1M45.9 217.4h.1M45.9 217.7h.1M45.9 218.4h.1M45.9 218.4h.2"/>
<path d="M45.9 218.9h.1M45.9 217.4v.3M45.9 217.7h.4M45.9 218.9h.4M46 217.4h.1M46 218.5h.1M46 218.5h-.1v.4M46.1 217.4h.1M46.1 218.4v.1M46.3 216.9h.2M46.3 216.9h.1M46.3 217h-.4v.4"/>
<path d="M46.3 218.2h-.4v.2M46.3 216.9v55.4M46.5 216.9h.1M46.5 216.9v55.4M46.5 216.9h134.2M46.5 217h.7l-.2 .4M46.5 217.7h.7v.4h-.7M46.5 218.2h.7v.2h-.2l.2 .5h-.7M46.5 218.9h.8M46.6 217v.7M46.6 217.7v.4M46.6 218.2v.7"/>
<path d="M46.6 218.9v7M46.7 217v.7M46.7 217.7v.4M46.7 218.2v.7M46.7 218.9v6.9M46.8 217v.7M46.8 217.7v.4M46.8 218.2v.7M46.8 218.9v7.1M46.9 217v.7M46.9 217.7v.4M46.9 218.2v.7"/>
<path d="M46.9 218.9v7.2M47 217v.7M47 217.7v.4M47 218.2v.7M47 218.9v7.2M47 217.4l.2 .3h-.7M47 217.4h.1M47.2 218.5h-.1l.1 .2M47.2 218.7h.1M47.2 217.2h-.1l.1 .1M47.2 217.3l.7 .1M47.2 217.2v.1"/>
<path d="M47.2 218.5v.2M47.2 218.9v24.7M47.3 216.9l133.4 .1M47.3 216.9h.1M47.3 218.5h-.1M47.3 218.9h.1M47.3 217.2h.6M47.3 217.3h.6M47.3 216.9v55.4M47.3 217.1h133.4M47.3 219h133.4M47.3 217.4h133.4"/>
<path d="M47.9 217.1h.1M47.9 217.1l-.7 .1M47.9 217.1v.3M64.7 219v24.5M66 219v24.5M66.3 219h.1M78.2 216.9h.1M78.2 216.9h6.6M84.8 216.9h.1M85 216.9v-1.3l.2-.1-.1 1.4M85.2 216.4h.1M85.2 216h.1"/>
<path d="M85.2 216.4v.5M85.2 215.9h.1M85.2 215.9v.1M85.3 215.8h.1M85.3 215.8v.1M85.9 216h.1M85.9 216v.4M86.6 215.7h.9M86.6 215.7v.1M86.6 215.7l-1.3 .1M87.5 215.7h1M87.5 215.7v.1"/>
<path d="M92.7 219v24.5M94.1 219v24.5M116.4 214.7h.1M116.4 214.7v.4M117.1 214.6h.1M117.1 214.6l-31.9 1.3M117.1 215v.1M117.1 214.7h.1M117.1 216.6h.1M117.1 214.6v.1M117.1 215l-31.9 1.4M117.1 215.1l.1 1.5"/>
<path d="M117.1 214.6l-31.9 1.4M117.1 214.7l-31.9 1.3M117.2 215.6h.1M117.2 215.2h.1M117.2 216.6h.1M117.2 215.6v1.3M117.2 215.6l25.8 .5M117.2 215.2l25.9 .6M117.2 216.6l-8.7 .3M117.2 215.2l25.8 .4M117.2 215.2l25.9 .5M117.9 215.6v-.4l24.4 .6"/>
<path d="M120.7 219v24.5M122.1 219v24.5M140.7 215.5h.8M140.7 215.5l-1 .1M140.7 215.5v.1M141.5 215.5v.1M141.5 215.5h1.3M142.3 215.8h.1M142.3 215.8v.3M142.8 215.5l.4 .1-.2 .3v1M142.8 215.5h.3M142.9 215.8v.3"/>
<path d="M143 215.6l.1 .1M143 215.6h.1l-.1 .2M143 216.1h.1M143 215.8h.1M143.1 215.7v.1M148.7 219v24.5M150.1 219v24.5M176.7 219v24.6h-111.3M176.8 219v53.3M177 219v53.3M177 219v24.6h.1M177.1 219l.1 53.3"/>
<path d="M178.3 219v53.3M178.3 219v24.6l.1-24.6M178.5 219v53.3M178.6 219v53.3M178.7 219v24.7M180 217.1h.1M180 217.1v.3M180.7 216.9v.1M180.7 217.4h.1M180.7 217.1h.1M180.7 219h.1M180.7 217v.1"/>
<path d="M180.7 217.4v1.6M45.6 226.8l.2 .1-.2 .2M46.6 225.8l.1 2.2M46.6 225.9v17.7M46.6 225.8h.1M46.7 228v15.6M46.7 225.8v2.2M46.7 225.8l.1 .1M46.8 226h.1M46.8 227.9h.1M46.8 225.9l-.1 2.1M46.8 226v1.9"/>
<path d="M46.8 226v.1M46.8 227.9v15.7M46.8 226.1h.1M46.8 227.8h.1M46.8 226.1v1.7M46.8 227.8v.1M46.8 227.8h.2M46.8 226.1h.2M46.9 227.8v15.8M47 226.1h.1M47 226.1v1.7M47 227.8v15.8"/>
<path d="M47 227.8v.1M47 227.9h.1M47 225.9l.1 2.1M47 226v1.9M47 226h.1M47 226v.1M47.1 225.8v2.2M47.1 225.8h.1M47.1 228h.1M47.1 225.8l-.1 .1M47.2 225.8v2.2M47.2 225.8v.1"/>
<path d="M47.2 225.9v2.1M178.7 223.6h1.1v7.3h-1.1M179.2 223.6v7.3M179.8 224.9h1.8v4.7h-1.8M179.8 224.9v4.7M180.2 224.9v4.7M180.3 224.9v4.7M45.2 245.5l.1 .1M45.3 245.1h.1M45.3 245.5h.1M45.3 244h.1M45.3 244l.1 .3"/>
<path d="M45.3 245.6h.1M45.3 243.7h.1M45.3 244.8h.1M45.3 244.4h.1M45.3 244.8h1M45.3 244.4h1M45.4 244.9h.1M45.4 243.6l-.2 .1M45.4 244.3h.1M45.4 244.9h.4v.7M45.4 244.9l-.1 .2M45.4 244.3h.4"/>
<path d="M45.8 245.6h.1M45.8 245.5h.1M45.8 243.7h.1M45.8 243.6v.7M45.8 245.6h.5M45.8 244.3h.1M45.9 244h.1M45.9 244.1h.1M45.9 244.3h.1M45.9 245.1h.1M45.9 245.1h.2M45.9 245.5h.1"/>
<path d="M45.9 244.1v.2M45.9 245.5h.4M45.9 244.3h.4M46 244h.1M46 244.1h.1M46 245.1h.1M46 245.1h-.1v.4M46.1 244v.1M46.1 245.1h.1M46.3 243.6h-.5M46.3 243.7h-.4v.3M46.3 244.9h-.4v.2"/>
<path d="M46.5 243.7h.7M46.5 244.4h.7v.4h-.7M46.5 244.9h.7v.2h-.2l.2 .4h-.7M46.5 245.6h.8M46.5 243.6h.8M46.6 243.7v.6M46.6 244.4v.4M46.6 244.9v.6M46.6 245.6v15.6M46.7 243.7v.6M46.7 244.4v.4M46.7 244.9v.6"/>
<path d="M46.7 245.6v15.6M46.8 243.7v.6M46.8 244.4v.4M46.8 244.9v.6M46.8 245.6v15.7M46.9 243.7v.6M46.9 244.4v.4M46.9 244.9v.6M46.9 245.6v15.8M47 243.7v.6M47 244.4v.4M47 244.9v.6"/>
<path d="M47 245.6v15.8M47 244.1l.2 .2h-.7M47 244.1h.1M47.2 245.2h-.1l.1 .2M47.2 245.4h18.2M47.2 243.9h-.1l.1 .1M47.2 244h18.2M47.2 243.7l-.2 .4M47.2 243.7h.1M47.2 245.2v.1M47.2 245.6v24.7M47.3 243.6l18.1 .1"/>
<path d="M47.3 243.9l-.1 .1M47.3 245.2h18.1M47.3 245.3h18.1M47.3 243.9h18.1M47.3 244h18.1M47.3 245.6h18.1M47.3 243.6h18.1M63.4 243.6h4M63.4 245.6h4M63.6 243.5v.1M63.6 245.6v.1M64.7 245.7v24.5"/>
<path d="M65.4 245.5v.1M65.4 245.3v.1M65.4 244h.1M65.4 245.1v.1M65.4 243.8v.1M65.4 243.6v.1M65.4 245.2v.1M65.4 243.9v.1M65.4 245.5l-18.1 .1M65.4 243.8l-18.2 .1M65.4 245.1l-18.2 .1M65.4 243.9h111.3l-111.3 .1"/>
<path d="M65.4 245.2h111.3l-111.3 .1M65.4 245.6h111.3v24.7h-111.3M65.4 243.7v.1M65.4 244v1.1M65.4 245.4v.1M65.4 245.5h113.3M65.4 244h113.3M65.4 245.1h113.3M65.4 245.4h113.3M65.4 243.8h113.3M65.4 243.7h113.3M66 245.7v24.5"/>
<path d="M67.2 243.5v.1M67.2 245.6v.1M91.4 243.6h4M91.4 245.6h4M91.5 243.5v.1M91.5 245.6v.1M92.7 245.7v24.5M94.1 245.7v24.5M95.2 243.5v.1M95.2 245.6v.1M119.4 243.6h4M119.4 245.6h4"/>
<path d="M119.6 243.5v.1M119.6 245.6v.1M120.7 245.7v24.5M122.1 245.7v24.5M123.2 243.5v.1M123.2 245.6v.1M147.4 243.6h4M147.4 245.6h4M147.6 243.5v.1M147.6 245.6v.1M148.7 245.7v24.5M150.1 245.7v24.5"/>
<path d="M151.2 243.5v.1M151.2 245.6v.1M177.1 243.9h-.1l.1 .1M177.1 245.2h-.1l.1 .1M177.1 245.6h-.1v24.7h.1M178.3 243.9l.1 .1zM178.3 245.2l.1 .1zM178.3 245.6l.1 24.7zM178.7 245.3h.1M178.7 244h.1M178.7 245.2h.1M178.7 243.9h.1"/>
<path d="M178.7 245.5v24.8M178.7 245.3v.1M178.7 245.1v.1M178.7 243.8v.1M178.7 243.7v.1M178.7 243.9v.1M178.7 244v1.1M178.7 245.2v.1M178.7 245.4v.1M178.7 258.3h1.1v7.3h-1.1M179.2 258.3v7.3M179.8 259.6h1.8v4.7h-1.8"/>
<path d="M179.8 259.6v4.7M180.2 259.6v4.7M180.3 259.6v4.7M45.2 272.3h.1M45.3 271.8h.1M45.3 272.2h.1M45.3 270.3h.1M45.3 270.7h.1M45.3 270.7l.1 .3M45.3 270.3h-.1M45.3 271.5h.1M45.3 271.1h.1"/>
<path d="M45.3 272.3h.5M45.3 271.5h1M45.3 271.1h1M45.4 271.5h.1M45.4 272.2l-.1 .1M45.4 271h.1M45.4 271.5h.4M45.4 271.5l-.1 .3M45.4 271h.4M45.4 272.3h.1M45.6 262.1l.2 .2-.2 .1M45.8 272.2v.1"/>
<path d="M45.8 272.2h.1M45.8 272.3h.5M45.8 271.5h.1M45.8 271h.1M45.8 270.3h.1M45.8 271.5v.7M45.9 270.3h.1M45.9 270.7h.1M45.9 270.8h.1M45.9 271h.1M45.9 271.5h.1M45.9 271.7h.1"/>
<path d="M45.9 271.8h.1M45.9 272.2h.1M45.9 270.3v.4M45.9 270.8v.2M45.9 271.5v.2M45.9 271.8v.4M45.9 272.2h.4M45.9 270.3h.4M45.9 271.5h.4M45.9 271h.4M46 270.7h.1M46 270.8h.1"/>
<path d="M46 271.7l.1 .1M46 271.8h.1M46.1 270.7v.1M46.1 271.8h.1M46.3 272.3h.2M46.3 272.3h.1M46.3 270.3h-.5v.7M46.5 272.3h.1M46.5 272.3h.8M46.5 270.3h.7l-.2 .5M46.5 271.1h.7v.4h-.7M46.5 271.5h.7l-.2 .2"/>
<path d="M46.5 270.3h.8M46.6 261.2h.1M46.6 263.3h.1M46.6 261.2v2.1M46.6 263.3v7M46.6 270.3v.7M46.6 271.1v.4M46.6 271.5v.7M46.7 263.3v7M46.7 270.3v.7M46.7 271.1v.4M46.7 271.5v.7"/>
<path d="M46.7 261.2v2.1M46.7 261.2h.1M46.8 261.3v.1M46.8 263.2h.1M46.8 261.2v2.1M46.8 261.4v1.8M46.8 263.3h-.1M46.8 261.4h.1M46.8 263.2v7.1M46.8 270.3v.7M46.8 271.1v.4M46.8 271.5v.7"/>
<path d="M46.8 263.1h.1M46.8 261.4v1.7M46.8 263.1v.1M46.8 263.1h.2M46.8 261.4h.2M46.9 263.1v7.2M46.9 270.3v.7M46.9 271.1v.4M46.9 271.5v.7M47 261.4v.5M47 261.9v1.2M47 261.4h.1"/>
<path d="M47 263.1v7.2M47 270.3v.7M47 271.1v.4M47 271.5v.7M47 263.1v.1M47 263.2h.1M47 261.3v.1M47 270.8l.2 .2h-.7M47 270.8h.1M47 271.7v.1M47 271.8l.2 .4h-.7M47 261.2v2.1"/>
<path d="M47 261.4v1.8M47 263.3h.1M47.1 261.2v2.1M47.1 261.2h.1M47.1 263.3h.1M47.1 261.2h-.1M47.2 261.2v2.1M47.2 271.8l-.1 .1 .1 .1M47.2 272l18.2 .1M47.2 270.5h-.1l.1 .2M47.2 270.7h18.2M47.2 270.5v.2"/>
<path d="M47.2 271.8v.2M47.3 270.3h18.1M47.3 272.3h.1M47.3 270.5h18.1M47.3 272h18.1M47.3 271.9h18.1M47.3 270.6h18.1M47.3 272.3h18.1M63.4 270.3h4M63.6 270.2v.1M65.4 272v.1M65.4 270.6v.1"/>
<path d="M65.4 272.2v.1M65.4 270.5h.1M65.4 271.8v.1M65.4 270.3h.1M65.4 271.9v.1M65.4 270.5v.1M65.4 272.2l-18.1 .1M65.4 270.5h-18.2M65.4 271.8h-18.2M65.4 272.3h111.4M65.4 270.5h111.3l-111.3 .1M65.4 271.9h111.3l-111.3 .1"/>
<path d="M65.4 270.3v.2M65.4 270.7v1.1M65.4 272.1v.1M65.4 272.1h113.3M65.4 272.2h113.3M65.4 270.7h113.3M65.4 271.8h113.3M65.4 270.5h113.3M65.4 270.3h113.3M67.2 270.2v.1M91.4 270.3h4M91.5 270.2v.1"/>
<path d="M95.2 270.2v.1M119.4 270.3h4M119.6 270.2v.1M123.2 270.2v.1M147.4 270.3h4M147.6 270.2v.1M151.2 270.2v.1M176.8 272.3h1.5M177 272.3h.1M177.1 272.3h.1M177.1 271.9h-.1l.1 .1M177.1 270.5h-.1l.1 .1"/>
<path d="M178.3 272.3h.1M178.3 271.9l.1 .1zM178.3 270.5l.1 .1zM178.4 272.3h.1M178.5 272.3h.1M178.7 272h.1M178.7 270.6h.1M178.7 270.5h.1M178.7 271.9h.1M178.7 272v.1M178.7 270.6v.1M178.7 272.2l-.1 .1"/>
<path d="M178.7 271.8v.1M178.7 270.3v.2M178.7 270.5v.1M178.7 270.7v1.1M178.7 271.9v.1M178.7 272.1v.1"/>
<circle cx="78.8" cy="35.6" r=".08"/>
<circle cx="80.8" cy="35.6" r=".08"/>
<circle cx="80.9" cy="38.2" r=".08"/>
<circle cx="82.2" cy="35.6" r=".08"/>
<circle cx="84.2" cy="38.2" r=".08"/>
<circle cx="84.2" cy="35.6" r=".08"/>
<circle cx="210.6" cy="36.6" r=".19"/>
<circle cx="210.6" cy="35.2" r=".19"/>
<circle cx="210.6" cy="36.6" r=".14"/>
<circle cx="210.6" cy="35.2" r=".14"/>
<circle cx="216.4" cy="36.6" r=".14"/>
<circle cx="216.4" cy="35.2" r=".14"/>
<circle cx="216.4" cy="36.6" r=".19"/>
<circle cx="216.4" cy="35.2" r=".19"/>
<circle cx="245.3" cy="36.6" r=".14"/>
<circle cx="245.3" cy="35.2" r=".14"/>
<circle cx="245.3" cy="36.6" r=".19"/>
<circle cx="245.3" cy="35.2" r=".19"/>
<circle cx="251.1" cy="36.6" r=".19"/>
<circle cx="251.1" cy="35.2" r=".19"/>
<circle cx="251.1" cy="36.6" r=".14"/>
<circle cx="251.1" cy="35.2" r=".14"/>
<circle cx="87.8" cy="114.4" r=".08"/>
<circle cx="87.8" cy="112" r=".08"/>
<circle cx="87.8" cy="113.2" r=".08"/>
<circle cx="88.1" cy="114" r=".08"/>
<circle cx="88.2" cy="111.7" r=".08"/>
<circle cx="140" cy="111.7" r=".08"/>
<circle cx="140" cy="112.9" r=".08"/>
<circle cx="140" cy="114" r=".08"/>
<circle cx="140.4" cy="114.4" r=".08"/>
<circle cx="88.2" cy="139.7" r=".08"/>
<circle cx="140" cy="139.7" r=".08"/>
<circle cx="87.8" cy="142.4" r=".08"/>
<circle cx="87.8" cy="141.2" r=".08"/>
<circle cx="87.8" cy="140" r=".08"/>
<circle cx="88.2" cy="142" r=".08"/>
<circle cx="88.2" cy="140.9" r=".08"/>
<circle cx="140" cy="140.9" r=".08"/>
<circle cx="140" cy="142" r=".08"/>
<circle cx="140.4" cy="142.4" r=".06"/>
<circle cx="213.2" cy="170.4" r=".17"/>
<circle cx="248.5" cy="170.4" r=".17"/>
<circle cx="85.1" cy="215.7" r=".08"/>
<circle cx="45.7" cy="226.9" r=".18"/>
<circle cx="45.7" cy="262.3" r=".18"/>
</g>
<g font-size="8.1">
<text x="27.8" y="8">8</text>
<text x="82.8" y="8">7</text>
<text x="132.8" y="8">6</text>
<text x="182.8" y="8">5</text>
<text x="232.8" y="8">4</text>
<text x="282.8" y="8">3</text>
<text x="332.8" y="8">2</text>
<text x="387.8" y="8">1</text>
<text x="3" y="27.2">F</text>
<text x="413" y="27.2">F</text>
<text x="2.8" y="76.5">E</text>
<text x="412.8" y="76.5">E</text>
<text x="2" y="126.5">D</text>
<text x="412" y="126.5">D</text>
<text x="1.7" y="176.5">C</text>
<text x="411.7" y="176.5">C</text>
<text x="2.7" y="226.5">B</text>
<text x="412.7" y="226.5">B</text>
<text x="2" y="275.7">A</text>
<text x="412" y="275.7">A</text>
<text x="27.8" y="295">8</text>
<text x="82.8" y="295">7</text>
<text x="132.8" y="295">6</text>
<text x="182.8" y="295">5</text>
<text x="232.8" y="295">4</text>
<text x="282.8" y="295">3</text>
<text x="332.8" y="295">2</text>
<text x="387.8" y="295">1</text>
</g>
<g font-size="4.7" fill="#808080">
<text x="14.4" y="16.2" transform="rotate(37 14.4 16.2)">ENCLOSER RADIUS</text>
<text x="27.3" y="18.9" transform="rotate(37 27.3 18.9)">R513.52</text>
<text x="116.6" y="19.9">3400.50</text>
<text x="115.5" y="28.1">3213.49</text>
<text x="27.3" y="43.5" transform="rotate(15 27.3 43.5)">R541.50</text>
<text x="16.2" y="50.3" transform="rotate(-90 16.2 50.3)">604.50</text>
<text x="194.6" y="82.7" transform="rotate(-90 194.6 82.7)">3477.00</text>
<text x="14.6" y="97.8" transform="rotate(-90 14.6 97.8)">3738.50</text>
<text x="20.1" y="105.2" transform="rotate(-90 20.1 105.2)">OUTER HEIGHT</text>
<text x="187.2" y="110.4" transform="rotate(-90 187.2 110.4)">3390.00</text>
<text x="30.5" y="116.7" transform="rotate(-90 30.5 116.7)">3033.00</text>
<text x="58.3" y="117.7" transform="rotate(-90 58.3 117.7)">2843.48</text>
<text x="270.7" y="131.8" transform="rotate(-90 270.7 131.8)">800.00</text>
<text x="37" y="132.5" transform="rotate(-90 37 132.5)">2140.00</text>
<text x="266" y="158.6" transform="rotate(-90 266 158.6)">846.40</text>
<text x="106.3" y="168.6">1735.75</text>
<text x="99.2" y="174.2">DOOR WIDTH</text>
<text x="22.2" y="188.9" transform="rotate(-90 22.2 188.9)">104.00</text>
<text x="102.5" y="187.2">3885.00</text>
<text x="84.1" y="192.8">INNER ENCLOSER WIDTH</text>
<text x="102.5" y="199.2">3944.00</text>
<text x="88.7" y="204.8">INNER PANEL WIDTH</text>
<text x="102.5" y="211.2">4005.00</text>
<text x="95.3" y="216.8">OUTER WIDTH</text>
<text x="129.2" y="226.5">800.00</text>
<text x="157.3" y="230.6">800.00</text>
<text x="22.2" y="251.6" transform="rotate(-90 22.2 251.6)">1660.00</text>
<text x="39" y="262.8" transform="rotate(-90 39 262.8)">740.00</text>
<text x="30.5" y="281.2">521.70</text>
<text x="73.2" y="277.8">800.00</text>
</g>
<g font-size="4.7">
<text x="296.1" y="177.3">15</text>
<text x="312.1" y="177.3">L BRACKET</text>
<text x="398" y="177.3">1</text>
<text x="296.1" y="182.9">16</text>
<text x="312.1" y="182.9">L BRACKET _01</text>
<text x="398" y="182.9">1</text>
</g>
<g font-size="4.2">
<text x="289.7" y="15.2">ITEM NO.</text>
<text x="321.2" y="15.2">PART NUMBER</text>
<text x="360.5" y="15.2">DESCRIPTION</text>
<text x="394.7" y="15.2">QTY.</text>
<text x="312.1" y="21.6">NEWPANEL_02PANEL_</text>
<text x="297.5" y="25.7">1</text>
<text x="312.1" y="25.7">01FIX PANEL PROFILE _</text>
<text x="312.1" y="29.8">01</text>
<text x="398.1" y="25.7">3</text>
<text x="312.1" y="35.2">NEWPANEL_02PANEL_</text>
<text x="297.5" y="39.3">2</text>
<text x="312.1" y="39.3">01SBR BEARING FITTED</text>
<text x="398.1" y="39.3">1</text>
<text x="312.1" y="43.4">PROFILE</text>
<text x="297.5" y="50.9">3</text>
<text x="312.1" y="48.8">NEWPANEL_02PANEL_</text>
<text x="312.1" y="52.9">01GNT_007 TRACK</text>
<text x="398.1" y="50.9">1</text>
<text x="312.1" y="58.3">NEWPANEL_02PANEL_</text>
<text x="297.5" y="62.4">4</text>
<text x="312.1" y="62.4">01REFSBR30 LUUOP (</text>
<text x="369.7" y="62.4">STD</text>
<text x="398.1" y="62.4">2</text>
<text x="312.1" y="66.5">SBR BEARING BLOCK )</text>
<text x="369.7" y="72">(AL)</text>
<text x="297.5" y="76.1">5</text>
<text x="312.1" y="76.1">STRAIGHT PLATE</text>
<text x="363" y="76.1">75X220X16</text>
<text x="398.1" y="76.1">2</text>
<text x="365.7" y="80.2">MM THK</text>
<text x="312.1" y="85.6">NEWPANEL_02PANEL_</text>
<text x="312.1" y="89.7">01REFSBR30 LUUOP</text>
<text x="369.2" y="87.6">(MS)</text>
<text x="297.5" y="91.7">6</text>
<text x="312.1" y="93.8">BRG HSG MTG</text>
<text x="363" y="91.8">75X220X16</text>
<text x="365.7" y="95.9">MM THK</text>
<text x="398.1" y="91.8">2</text>
<text x="312.1" y="97.9">PLATE_2</text>
<text x="297.5" y="107.9">7</text>
<text x="312.1" y="105.9">NEWPANEL_02PANEL_</text>
<text x="366.6" y="103.8">NYLON</text>
<text x="367.1" y="107.9">WHEEL</text>
<text x="398.1" y="107.9">2</text>
<text x="312.1" y="110">01NYLON WHEEL</text>
<text x="370.2" y="112">65X18</text>
<text x="297.5" y="118.7">8</text>
<text x="312.1" y="118.7">encloser</text>
<text x="398.1" y="118.7">1</text>
<text x="312.1" y="125">AL Support tube SQ</text>
<text x="297.5" y="129.2">9</text>
<text x="312.1" y="129.2">TUBE 40X40X1.5 MM L-</text>
<text x="361.5" y="129.2">ALUMINIUM</text>
<text x="396.9" y="129.2">16</text>
<text x="312.1" y="133.3">734 MM</text>
<text x="296.3" y="141.4">10</text>
<text x="312.1" y="139.4">polycarbonate sheet</text>
<text x="312.1" y="143.5">panel three</text>
<text x="398.1" y="141.4">1</text>
<text x="296.3" y="150.6">11</text>
<text x="312.1" y="150.6">HINGE</text>
<text x="398.1" y="150.6">4</text>
<text x="296.3" y="157.9">12</text>
<text x="312.1" y="157.9">HINGE FEMAIL</text>
<text x="398.1" y="157.9">4</text>
<text x="296.3" y="165.2">13</text>
<text x="312.1" y="165.2">DOOR</text>
<text x="398.1" y="165.2">1</text>
<text x="296.3" y="171.6">14</text>
<text x="312.1" y="171.6">DOOR_02</text>
<text x="398.1" y="171.6">1</text>
</g>
<text font-size="3.9" x="316.7" y="286.4">A3</text>
<g font-size="3.5">
<text x="252.2" y="247.7">TITLE - BALCONY ENCLOSER</text>
<text x="251.2" y="254.8">DWG NO - NTPL263-PM</text>
<text x="307.6" y="254.8">QTY - 1</text>
</g>
<g font-size="2.8">
<text x="367.5" y="247.7">NIHVA TECHNOLOGIES</text>
<text x="367.5" y="250.5">PVT.LTD.PUNE</text>
<text x="269.8" y="260.4">NAME</text>
<text x="287.8" y="260.4">SIGNATURE</text>
<text x="313.9" y="260.5">DATE</text>
<text x="330.9" y="260.5">PROJECT NO - NTPL263-PM</text>
<text x="250.3" y="265.7">DRAWN</text>
<text x="270.9" y="266.1">S.W</text>
<text x="310.9" y="265.5">30-01-2025</text>
<text x="330.9" y="265.5">PRODUCT - BALCONY ENCLOSURE</text>
<text x="250.2" y="271.1">CHK'D</text>
<text x="250.2" y="275.8">APPV'D</text>
<text x="270.9" y="271.1">P.M.</text>
<text x="271.3" y="275.8">V.T.</text>
<text x="310.8" y="270.6">30-01-2025</text>
<text x="310.8" y="275.8">30-01-2025</text>
<text x="330.7" y="270.6">SITE LOCATION - MUMBAI</text>
<text x="250.7" y="281.1">if any queries contact -</text>
<text x="284.3" y="281.1">supportautomation@nihva.com</text>
<text x="330.7" y="281.1">REVISION -</text>
<text x="250.7" y="285.6">ALL DIMENSION ARE IN mm</text>
<text x="330.7" y="285.6">SCALE -</text>
</g>
<text font-size="2.1" x="368.1" y="255.1">Website - www.nihva.com</text>
<text font-size="2" x="375.7" y="285.6">SHEET 12 OF 12</text>
</svg>
